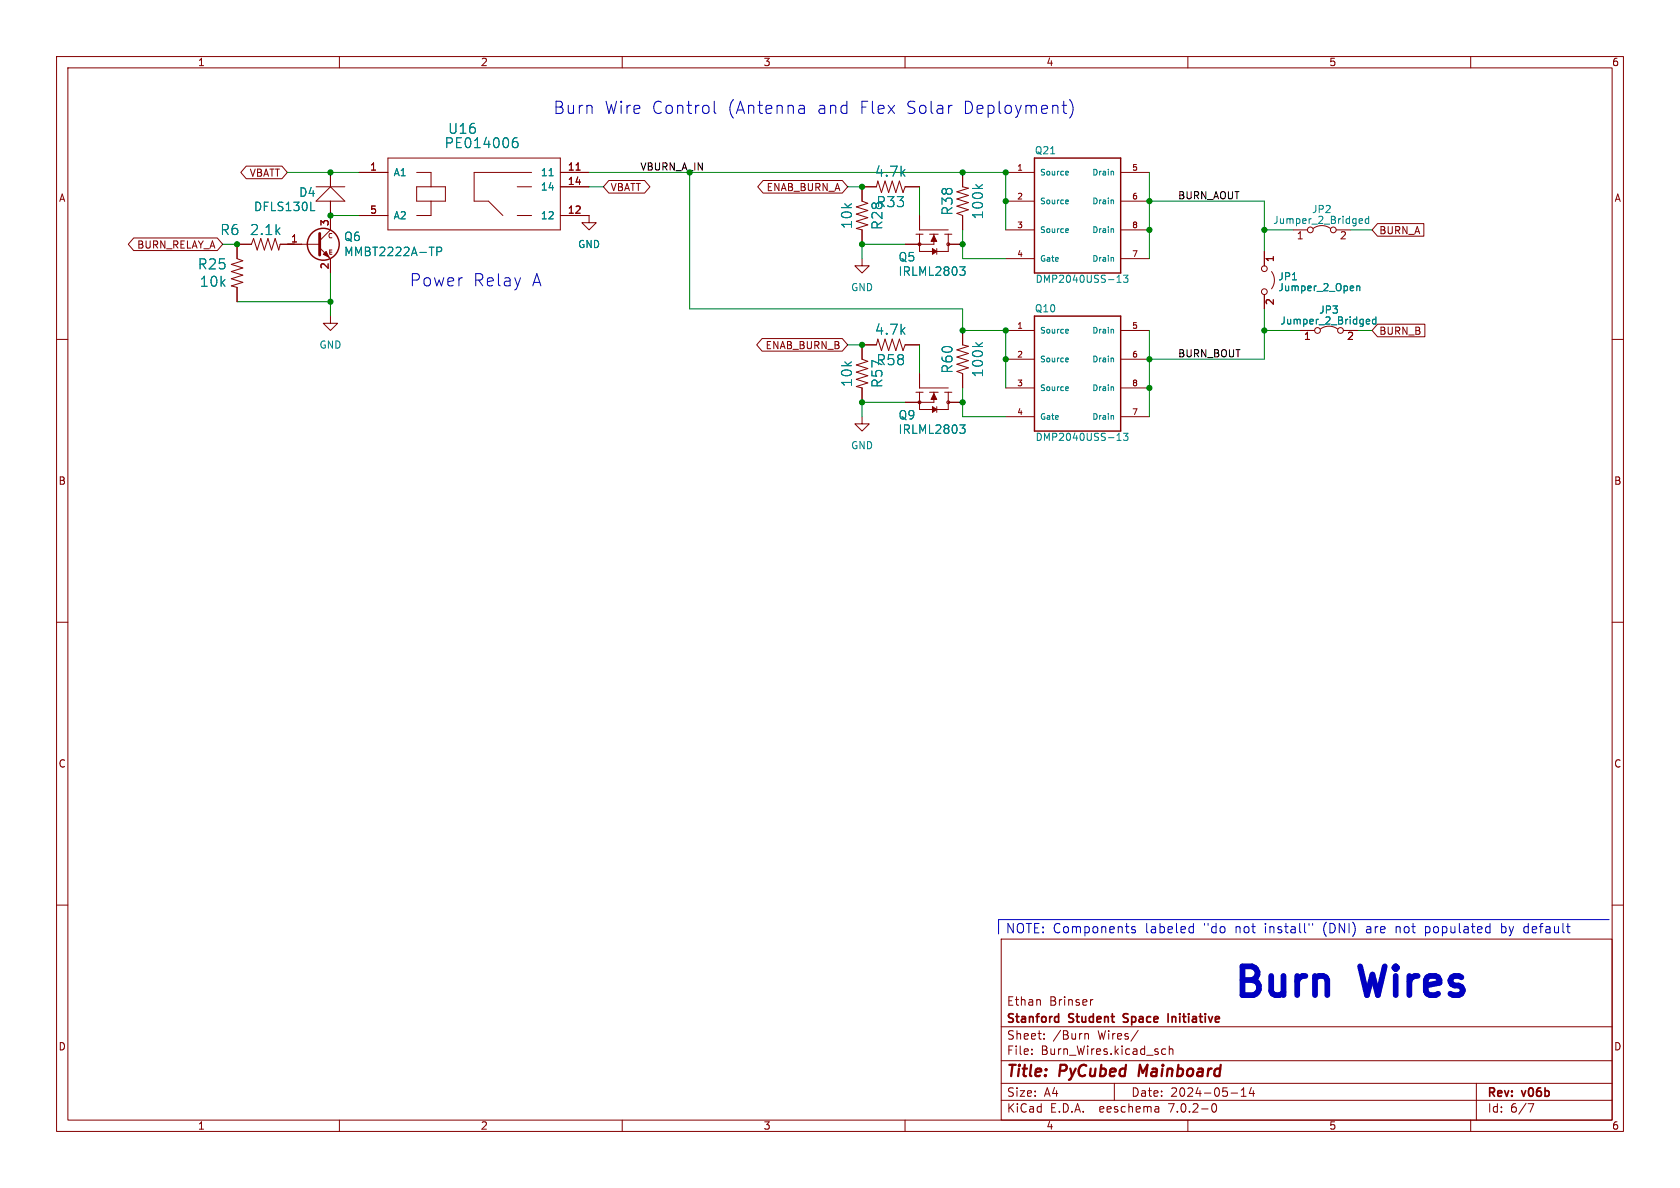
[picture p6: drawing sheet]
<svg xmlns="http://www.w3.org/2000/svg" width="297mm" height="210mm" viewBox="0 0 297 210" stroke-linecap="round" stroke-linejoin="round" font-family="sans-serif">
<g fill="none" stroke="#840000" stroke-width=".18">
<path d="M10 10h277v190h-277zM12 12h273v186h-273zM60 10v2M110 10v2M160 10v2M210 10v2M260 10v2M43.5 29.4h6.3l1 1.1-1 1.1h-6.3l-.9-1.1zM55.9 33h5.1M55.9 35.6l2.5-2.6 2.6 2.6zM58.4 35.6v5l-1.9 1.9M58.4 30.5v2.5"/>
<path d="M63.5 30.5h5.1M63.5 38.1h5.1M68.6 27.9h30.5v12.7h-30.5zM73.7 33h5v2.6h-5zM73.7 30.5h2.5v2.5M76.2 35.6v2.5h-2.5M91.4 33h2.6M91.4 38.1h2.6M94 30.5h-10.2v5.1h2.6l2.5 2.5M99.1 38.1h5v1.3h1.3l-1.3 1.2-1.2-1.2h1.2M99.1 33h5M99.1 30.5h5"/>
<path d="M101.8 30.1h.8M107.6 31.9h6.4l.9 1.1-.9 1.1h-6.4l-.9-1.1zM134.9 31.9h14l1 1.1-1 1.1h-14l-.9-1.1zM162.6 33h-2.6l-.4 1-.6-2-.6 2-.7-2-.6 2-.6-2-.7 2-.6-2-.3 1h-2.5v2.6l1 .3-2 .7 2 .6-2 .6 2 .7-2 .6 2 .7-2 .6 1 .2v2.6M162.6 38.1v2.5h5M170.2 30.5v2.5l1 .3-2 .6 2 .6-2 .7 2 .6-2 .6 2 .7-2 .6 1 .4v2.5M177.8 30.5h5.1M177.8 35.6h5.1M198.1 30.5h5.1M198.1 35.6h5.1M243.5 39.5h8.2v2.3h-8.2l-.9-1.2zM10 60h2"/>
<path d="M23.6 42.1h14.8l1 1.1-1 1.1h-14.8l-.9-1.1zM56.5 43.8l1.9 1.9v2.6M56.5 43.2h-7l-.2 1-.7-2-.6 2-.6-2-.7 2-.6-2-.6 2-.7-2-.4 1h-2.5v2.5l1 .4-2 .6 2 .7-2 .6 2 .6-2 .7 2 .6-2 .6 1 .3v2.5M58.3 44.6h.4M58.4 55.9v1.3h1.3l-1.3 1.2-1.3-1.2h1.3M58.7 44.2h-.4v.8h.4M58.7 41.3h-.4l-.1 .2 .1 .5h.4M134.7 59.8h14.2l1 1.2-1 1.1h-14.2l-.9-1.1zM152.4 45.7v1.3h1.3l-1.3 1.3-1.3-1.3h1.3M161.9 41.4h1.3M162.6 41.4v3.1h5v-3.1M164.3 41.4h1.6"/>
<path d="M165.1 41.4v1.8h-5.1M165.6 43.9v1.1M167 41.4h1.3M167.6 43.2h2.6M170.2 58.4v2.6l1 .2-2 .6 2 .7-2 .6 2 .7-2 .6 2 .6-2 .7 1 .3v2.6M177.8 40.6h5.1M177.8 45.7h5.1M177.8 58.4h5.1M198.1 40.6h5.1M198.1 45.7h5.1M198.1 58.4h5.1M223.5 44.5v2.5"/>
<path d="M223.5 52.1v2.5M224.8 48a2.54 2.54 0 0 1 0 3.1M232.2 40.4a2.54 2.54 0 0 1 3 0M233.4 58.2a2.54 2.54 0 0 1 3.1 0M243.5 57.3h8.4v2.2h-8.4l-.9-1.1zM285 60h2M152.4 73.7v1.2h1.3l-1.3 1.3-1.3-1.3h1.3M161.9 69.3h1.3M162.6 61h-2.6l-.4 1-.6-2.1-.6 2.1-.7-2.1-.6 2.1-.6-2.1-.7 2.1-.6-2.1-.3 1.1h-2.5v2.5l1 .4-2 .6 2 .7-2 .6 2 .6-2 .7 2 .6-2 .6 1 .3v2.5M162.6 69.3v3.1h5v-3.1M162.6 66v2.6h5M164.3 69.3h1.6"/>
<path d="M165.1 69.3v1.8h-5.1M165.6 71.9v1M167 69.3h1.3M167.6 71.1h2.6M177.8 68.6h5.1M177.8 63.5h5.1M177.8 73.7h5.1M198.1 68.6h5.1M198.1 63.5h5.1M198.1 73.7h5.1M10 110h2M285 110h2"/>
<path d="M10 160h2M285 160h2M177 166h108v32h-108zM193.2 176.7l-.3 .1-.1 .2M60 198v2M110 198v2M160 198v2M177 194.5h108M177 191.5h108M177 187.5h108M177 181.5h108M182.4 186.3v.1"/>
<path d="M182.4 185.5v.1M184.6 183.6v.1M184.6 182.8v.1M191.8 182.7v1M191.8 182.8l.2-.1 .4 .1v.9M197 191.5v3M201.2 182.1l-1.3 2M204.6 195.6l.3 .2v.8M204.9 196.5l-.5 .1M204.9 196h-.5M205.4 186.1l.2 .3 .5-.1M206.1 185.5l-.5-.1-.2 .3"/>
<path d="M206.7 185.5l.2-.1 .4 .1 .1 .9M206.7 184.9v1.5M210 198v2M214.4 195.2l.2-.1a.81 .81 0 0 1 .6 .6 .81 .81 0 0 1-.3 .8l-.2 .1a.81 .81 0 0 1-.3-1.4zM217.6 193.2h1.2M219.4 193.8h.9M219.4 192.7l.5-.4v1.5M221.2 192.2l-.3 1.1h.9M221.6 192.8v1M260 198v2M261 191.5v6.5M270.1 195.1h1l-.6 1.5"/>
<circle cx="162.6" cy="43.2" r=".25"/>
<circle cx="167.6" cy="43.2" r=".25"/>
<circle cx="223.5" cy="47.5" r=".51"/>
<circle cx="223.5" cy="51.6" r=".51"/>
<circle cx="231.6" cy="40.6" r=".51"/>
<circle cx="232.9" cy="58.4" r=".51"/>
<circle cx="235.7" cy="40.6" r=".51"/>
<circle cx="237" cy="58.4" r=".51"/>
<circle cx="162.6" cy="71.1" r=".25"/>
<circle cx="167.6" cy="71.1" r=".25"/>
</g>
<path d="M206.5 179.2v1.5" fill="none" stroke="#840000" stroke-width=".3"/>
<g fill="none" stroke="#840000" stroke-width=".25">
<path d="M182.9 27.9h15.2v20.4h-15.2zM182.9 55.9h15.2v20.3h-15.2z"/>
<circle cx="57.1" cy="43.2" r="2.82"/>
</g>
<g fill="none" stroke="#008484" stroke-width=".18">
<path d="M54.9 37.2h.8M90.7 25.2l.2-.2h.3l.4 .4v.4l-.2 .2-.5 .1-.2-.2M91.4 24.3a.62 .62 0 0 0-.7 .5M97.1 31.1h.7M188.7 30.3l.2 .2-.5 .1M188.7 35.4l.2 .2-.5 .1M188.8 30.9h-.1M188.8 36h-.1M196.7 30.3l.2 .1v.5M196.7 35.4l.2 .1v.5M240.5 38.7h.3l.1 .3-.6 .1M240.8 39.4l-.3 .1"/>
<path d="M242 38.7h-.4l-.2 .2 .1 .5h.5M242 38.2v1.3M77.2 44.5l.7-.1 .2-.2-.1-.4-.2-.1h-.6v1.5M169.7 47.2h.9l-.5 .5 .4 .2 .1 .5-.3 .3h-.4M188.7 40.4l.2 .3-.5 .1M188.7 58.2l.2 .3-.5 .1M188.8 41.1h-.1M188.8 58.8l-.1 .1M196.7 40.4l.2 .2v.5M196.7 45.5l.2 .2v.5M196.7 58.2l.2 .2v.5M197.5 49.9h.7"/>
<path d="M197.6 49l.2-.4v1.3M198.6 48.6h.8l-.4 .5 .3 .2v.5l-.1 .1-.6-.1M239.9 50.5v.9M239.9 50.7l.1-.2 .3 .1 .1 .8M241.7 56.4l.4 .1v.2l-.6 .2M242.1 57.2l-.4 .1M243.2 56.5l-.3-.1-.3 .3 .2 .5h.4M243.2 56v1.3M169.7 75.1h.9l-.5 .6 .4 .1 .1 .5-.3 .3h-.4M188.7 63.3l.2 .2-.5 .1M188.7 68.4l.2 .2-.5 .1M188.8 63.9l-.1 .1"/>
<path d="M188.8 69h-.1M196.7 63.3l.2 .1v.6M196.7 68.4l.2 .1v.5M196.7 73.5l.2 .1v.5M197.5 77.9h.7M197.6 76.9l.2-.3v1.3M198.6 76.6h.8l-.4 .5 .3 .1v.5l-.1 .2-.6-.2"/>
</g>
<path d="M56.5 41.3v3.8" fill="none" stroke="#840000" stroke-width=".51"/>
<g fill="#840000" stroke="#840000" stroke-width=".18">
<path d="M57.7 44.5l.5 1-1.1-.5z"/>
<path d="M165.1 41.7l.5 1h-1z"/>
<path d="M164.8 43.9l.8 .6-.8 .5z"/>
<path d="M165.1 69.6l.5 1h-1z"/>
<path d="M164.8 71.9l.8 .5-.8 .5z"/>
</g>
<g fill="none" stroke="#0000c2" stroke-width=".18">
<path d="M126.3 17.9v1.8l.3 .4M141.5 18.6h.4l.3 .3v1.2M142.2 20l-.7 .1M142.2 19.1l-.7 .1M168.3 18.6l-.5 .2M187.7 18.6h.9M188.1 17.9v1.8l.1 .3 .4 .1M189.1 17.6a2.48 2.48 0 0 1 0 3.3M200.7 163.9l-.4-.1-.3 .2 .1 .3 .6 .1v.4h-.7M210.5 163.8l.5 .1M211 164.8l-.5 .1M211 163.2v1.7"/>
<path d="M231.4 163.2v.4M232 163.2v.4M262.8 164.8h.6M262.8 163.9h.6M263.4 163.2v1.7M276.9 163.8h.7M277.3 164.8l.3 .1M284.5 162.6h-108v2.5"/>
</g>
<g fill="none" stroke="#008400" stroke-width=".18">
<path d="M50.8 30.5h12.7M58.4 38.1h5.1M104.1 30.5h73.7v10.1M104.1 33h2.6M121.9 30.5v24.1h48.3v3.8h7.6v10.2M149.9 33h2.5M162.6 33v5.1M203.2 35.6h20.3v8.9M203.2 30.5v15.2M39.4 43.2h2.5M41.9 53.3h16.5M50.8 43.2h1.3"/>
<path d="M58.4 48.3v7.6M160 43.2h-7.6v2.5M170.2 40.6v5.1h7.6M203.2 58.4v15.3M223.5 54.6v8.9h-20.3M223.5 58.4h6.4M223.5 40.6h5.1M238.8 40.6h3.8M240 58.4h2.6M149.9 61h2.5M160 71.1h-7.6v2.6M162.6 61v5"/>
<path d="M170.2 68.6v5.1h7.6"/>
</g>
<g fill="#008400" stroke="#008400" stroke-width=".18">
<circle cx="58.4" cy="53.3" r=".46"/>
<circle cx="58.4" cy="30.5" r=".46"/>
<circle cx="58.4" cy="38.1" r=".46"/>
<circle cx="41.9" cy="43.2" r=".46"/>
<circle cx="177.8" cy="58.4" r=".46"/>
<circle cx="170.2" cy="71.1" r=".46"/>
<circle cx="170.2" cy="58.4" r=".46"/>
<circle cx="203.2" cy="40.6" r=".46"/>
<circle cx="203.2" cy="35.6" r=".46"/>
<circle cx="177.8" cy="35.6" r=".46"/>
<circle cx="177.8" cy="30.5" r=".46"/>
<circle cx="170.2" cy="30.5" r=".46"/>
<circle cx="203.2" cy="63.5" r=".46"/>
<circle cx="223.5" cy="58.4" r=".46"/>
<circle cx="223.5" cy="40.6" r=".46"/>
<circle cx="203.2" cy="68.6" r=".46"/>
<circle cx="152.4" cy="61" r=".46"/>
<circle cx="177.8" cy="63.5" r=".46"/>
<circle cx="152.4" cy="71.1" r=".46"/>
<circle cx="170.2" cy="43.2" r=".46"/>
<circle cx="152.4" cy="33" r=".46"/>
<circle cx="152.4" cy="43.2" r=".46"/>
</g>
<g font-size="7.1" fill="#0000c2">
<text x="218.4" y="176.5">Burn</text>
<text x="241.3" y="176.5">Wires</text>
</g>
<g font-size="3" fill="#0000c2">
<text x="97.8" y="20.3">Burn</text>
<text x="106.8" y="20.3">Wire Control</text>
<text x="128.4" y="20.3">(Antenna</text>
<text x="144.2" y="20.3">and</text>
<text x="151.6" y="20.3">Flex</text>
<text x="159.8" y="20.3">Solar</text>
<text x="169.8" y="20.3">Deployment)</text>
<text x="72.4" y="50.8">Power</text>
<text x="83.5" y="50.8">Relay</text>
<text x="93.9" y="50.8">A</text>
</g>
<g font-size="2.8" fill="#840000">
<text x="178" y="190.8">Title:</text>
<text x="187.4" y="190.8">PyCubed</text>
<text x="202" y="190.8">Mainboard</text>
</g>
<g font-size="2.5" fill="#008484">
<text x="154.6" y="31.4">4.7k</text>
<text x="38.9" y="41.7">R6</text>
<text x="44.1" y="41.7">2.1k</text>
<text x="150.8" y="40.5" transform="rotate(-90 150.8 40.5)">10k</text>
<text x="154.9" y="36.8">R33</text>
<text x="156.2" y="40.7" transform="rotate(-90 156.2 40.7)">R28</text>
<text x="168.6" y="38.2" transform="rotate(-90 168.6 38.2)">R38</text>
<text x="174" y="38.8" transform="rotate(-90 174 38.8)">100k</text>
<text x="34.9" y="47.8">R25</text>
<text x="35.3" y="50.9">10k</text>
<text x="154.6" y="59.3">4.7k</text>
<text x="154.9" y="64.7">R58</text>
<text x="150.8" y="68.5" transform="rotate(-90 150.8 68.5)">10k</text>
<text x="156.2" y="68.6" transform="rotate(-90 156.2 68.6)">R57</text>
<text x="168.6" y="66.1" transform="rotate(-90 168.6 66.1)">R60</text>
<text x="174" y="66.8" transform="rotate(-90 174 66.8)">100k</text>
</g>
<g font-size="2.4" fill="#008484">
<text x="79.2" y="23.8">U16</text>
<text x="78.5" y="26.4">PE014006</text>
</g>
<g font-size="2.3" fill="#0000c2">
<text x="177.8" y="165.1">NOTE: Components</text>
<text x="202.4" y="165.1">labeled</text>
<text x="212.8" y="165.1">&quot;do</text>
<text x="218.3" y="165.1">not</text>
<text x="223.6" y="165.1">install&quot;</text>
<text x="233.9" y="165.1">(DNI)</text>
<text x="241.6" y="165.1">are</text>
<text x="246.8" y="165.1">not</text>
<text x="252.1" y="165.1">populated</text>
<text x="265.6" y="165.1">by</text>
<text x="269.6" y="165.1">default</text>
</g>
<g font-size="2.1" fill="#008484">
<text x="52.8" y="34.9">D4</text>
<text x="44.8" y="37.5">DFLS130L</text>
<text x="60.8" y="42.8">Q6</text>
<text x="60.8" y="45.4">MMBT2222A-TP</text>
<text x="158.8" y="46.4">Q5</text>
<text x="158.8" y="48.9">IRLML2803</text>
<text x="158.8" y="74.3">Q9</text>
<text x="158.8" y="76.9">IRLML2803</text>
</g>
<g font-size="2.1" fill="#840000">
<text x="178" y="177.9">Ethan</text>
<text x="185.5" y="177.9">Brinser</text>
<text x="178" y="183.9">Sheet:</text>
<text x="178" y="181.1">Stanford</text>
<text x="186.2" y="183.9">/Burn</text>
<text x="189.1" y="181.1">Student</text>
<text x="194.1" y="183.9">Wires/</text>
<text x="199.2" y="181.1">Space</text>
<text x="207.5" y="181.1">Initiative</text>
<text x="178" y="186.6">File:</text>
<text x="184" y="186.6">Burn_Wires.kicad_sch</text>
<text x="178" y="196.8">KiCad</text>
<text x="178" y="194">Size:</text>
<text x="184.6" y="194">A4</text>
<text x="185.7" y="196.8">E.D.A.</text>
<text x="194.4" y="196.8">eeschema</text>
<text x="200" y="194">Date:</text>
<text x="206.7" y="196.8">7.0.2-0</text>
<text x="206.9" y="194">2024-05-14</text>
<text x="263" y="194.2">Rev:</text>
<text x="263" y="196.8">Id:</text>
<text x="267" y="196.8">6/7</text>
<text x="269.2" y="194.2">v06b</text>
</g>
<g font-size="1.8" fill="#840000">
<text x="35" y="11.8">1</text>
<text x="85" y="11.8">2</text>
<text x="135" y="11.8">3</text>
<text x="185" y="11.8">4</text>
<text x="235" y="11.8">5</text>
<text x="285" y="11.8">6</text>
<text x="10.4" y="35.8">A</text>
<text x="44" y="31.4">VBATT</text>
<text x="65.4" y="30.2">1</text>
<text x="100.3" y="30.2">11</text>
<text x="100.3" y="32.8">14</text>
<text x="107.9" y="33.9">VBATT</text>
<text x="135.4" y="33.9">ENAB_BURN_A</text>
<text x="285.4" y="35.8">A</text>
<text x="58.2" y="40" transform="rotate(-90 58.2 40)">3</text>
<text x="65.4" y="37.8">5</text>
<text x="100.3" y="37.8">12</text>
<text x="243.8" y="41.6">BURN_A</text>
<text x="24.1" y="44.1">BURN_RELAY_A</text>
<text x="51.4" y="42.9">1</text>
<text x="58.2" y="47.7" transform="rotate(-90 58.2 47.7)">2</text>
<text x="225.4" y="46.4" transform="rotate(-90 225.4 46.4)">1</text>
<text x="229.2" y="42.5">1</text>
<text x="236.8" y="42.5">2</text>
<text x="225.4" y="54" transform="rotate(-90 225.4 54)">2</text>
<text x="226.3" y="57.5">Jumper_2_Bridged</text>
<text x="243.8" y="59.3">BURN_B</text>
<text x="135.2" y="61.9">ENAB_BURN_B</text>
<text x="230.5" y="60.3">1</text>
<text x="238.1" y="60.3">2</text>
<text x="10.3" y="85.8">B</text>
<text x="285.3" y="85.8">B</text>
<text x="10.3" y="135.8">C</text>
<text x="285.3" y="135.8">C</text>
<text x="10.3" y="185.8">D</text>
<text x="285.3" y="185.8">D</text>
<text x="35" y="199.8">1</text>
<text x="85" y="199.8">2</text>
<text x="135" y="199.8">3</text>
<text x="185" y="199.8">4</text>
<text x="235" y="199.8">5</text>
<text x="285" y="199.8">6</text>
</g>
<g font-size="1.8" fill="#008484">
<text x="182.9" y="27.4">Q21</text>
<text x="69.6" y="31.3">A1</text>
<text x="95.5" y="31.3">11</text>
<text x="95.5" y="33.8">14</text>
<text x="69.6" y="38.9">A2</text>
<text x="95.5" y="38.9">12</text>
<text x="225" y="39.7">Jumper_2_Bridged</text>
<text x="231.9" y="37.8">JP2</text>
<text x="102.1" y="44">GND</text>
<text x="150.4" y="51.6">GND</text>
<text x="183" y="50.2">DMP2040USS-13</text>
<text x="225.9" y="49.7">JP1</text>
<text x="225.9" y="51.6">Jumper_2_Open</text>
<text x="182.9" y="55.4">Q10</text>
<text x="233.2" y="55.6">JP3</text>
<text x="56.4" y="61.8">GND</text>
<text x="150.4" y="79.6">GND</text>
<text x="183" y="78.1">DMP2040USS-13</text>
</g>
<text font-size="1.8" fill="#008400" x="113.1" y="30.2">VBURN_A_IN</text>
<g font-size="1.8">
<text x="208.3" y="35.3">BURN_AOUT</text>
<text x="208.3" y="63.2">BURN_BOUT</text>
</g>
<g font-size="1.4" fill="#840000">
<text x="179.8" y="30.2">1</text>
<text x="179.8" y="35.3">2</text>
<text x="200.1" y="30.2">5</text>
<text x="200.1" y="35.3">6</text>
<text x="179.8" y="40.4">3</text>
<text x="200.1" y="40.4">8</text>
<text x="179.8" y="45.5">4</text>
<text x="200.1" y="45.5">7</text>
<text x="179.8" y="58.2">1</text>
<text x="200.1" y="58.2">5</text>
<text x="179.8" y="63.2">2</text>
<text x="200.1" y="63.2">6</text>
<text x="179.8" y="68.3">3</text>
<text x="200.1" y="68.3">8</text>
<text x="179.8" y="73.4">4</text>
<text x="200.1" y="73.4">7</text>
</g>
<g font-size="1.4" fill="#008484">
<text x="183.9" y="31.2">Source</text>
<text x="193" y="31.2">Drain</text>
<text x="183.9" y="36.3">Source</text>
<text x="183.9" y="41.3">Source</text>
<text x="193" y="36.3">Drain</text>
<text x="193" y="41.3">Drain</text>
<text x="183.9" y="46.4">Gate</text>
<text x="193" y="46.4">Drain</text>
<text x="183.9" y="59.1">Source</text>
<text x="193" y="59.1">Drain</text>
<text x="183.9" y="64.2">Source</text>
<text x="193" y="64.2">Drain</text>
<text x="183.9" y="69.3">Source</text>
<text x="193" y="69.3">Drain</text>
<text x="183.9" y="74.4">Gate</text>
<text x="193" y="74.4">Drain</text>
</g>
</svg>
